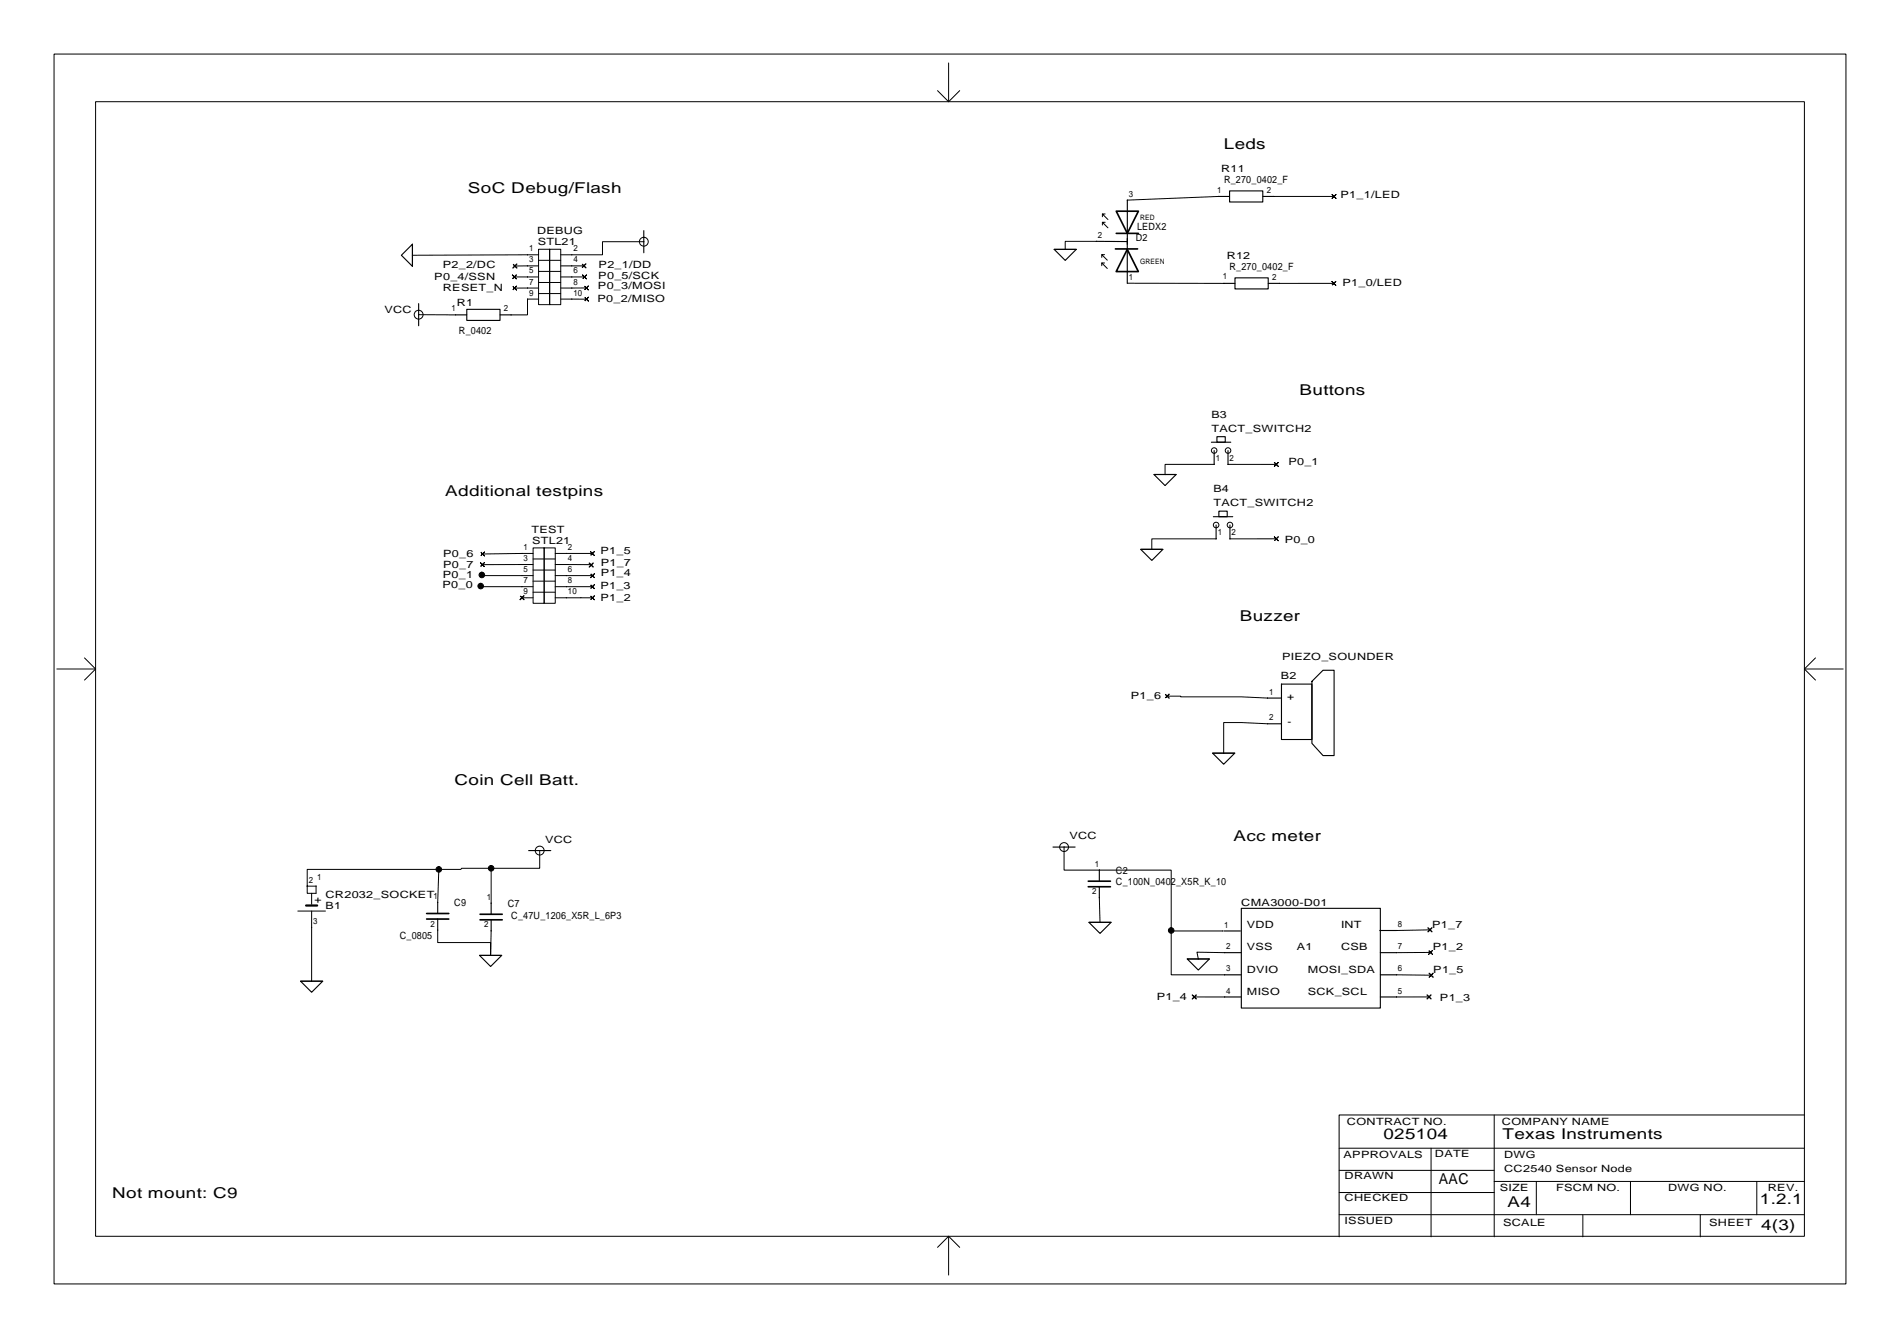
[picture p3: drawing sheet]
<svg xmlns="http://www.w3.org/2000/svg" width="436mm" height="307mm" viewBox="0 0 436 307" stroke-linecap="round" stroke-linejoin="round" font-family="sans-serif">
<g fill="none" stroke="#000" stroke-width=".23">
<path d="M12.4 12.4h410.8v281.9h-410.8zM217.5 14.4v8.9M21.9 23.3h391.8v260.1h-391.8zM215 20.8l2.5 2.5M220 20.8l-2.5 2.5M123.5 57.1h2.5v12.7h-2.5zM123.5 58.4l-28.9 .1M123.5 59.7h5.1M126 57.1h2.6v12.7h-2.6zM147.6 55.4h-9.5v3h-9.5M251.4 55.3h-7.2v1.9M252.6 58.4v.6"/>
<path d="M252.8 49.1v.6M252.8 51v.6M253.2 58.4h-.6l1.3 1.2M253.4 49.1h-.6l1.2 1.2M253.4 51h-.6l1.2 1.2M279.4 45l-20.9 .9M292.1 45h13.8M305.4 44.6l.5 .4 .4-.4-.4 .4 .4 .5-.4-.5-.5 .5 .5-.5zM96 72.1l8.5 .1M117.5 63l.4 .5 .5-.5-.5 .5 .5 .4-.5-.4-.4 .4 .4-.4zM117.5 65.6l.5 .4 .4-.4-.4 .4 .4 .5-.4-.5-.5 .5 .5-.5zM117.6 60.5l.5 .5 .4-.5-.4 .5 .4 .4-.4-.4-.5 .4 .5-.4z"/>
<path d="M117.9 63.5h5.6M123.5 68.6h-2.6v3.6h-3.7M123.5 66h-5.5M123.5 60.9l-5.4 .1M123.5 62.2h5.1M123.5 64.8h5.1M123.5 67.3h5.1M128.6 68.6h5.9M128.6 60.9h5.3M133.4 60.5l.5 .4 .4-.4-.4 .4 .4 .5-.4-.5-.5 .5 .5-.5zM133.6 63l.4 .5 .5-.5-.5 .5 .5 .4-.5-.4-.4 .4 .4-.4zM134 65.6l.4 .4 .5-.4-.5 .4 .5 .5-.5-.5-.4 .5 .4-.5z"/>
<path d="M134 63.5h-5.4M134 68.1l.5 .5 .4-.5-.4 .5 .4 .4-.4-.4-.5 .4 .5-.4zM134.4 66h-5.8M252.6 60.3v.6M253.2 60.3h-.6l1.3 1.3M258.5 64.9l22.1 .1M305.4 64.5l.4 .5 .5-.5-.5 .5 .5 .4-.5-.4-.4 .4 .4-.4zM305.8 65h-12.5M278.4 106.5h-11.3v2.3M281.6 106.5h11M292.2 106l.4 .5 .5-.5-.5 .5 .5 .4-.5-.4-.4 .4 .4-.4zM110.2 129l.4 .4 .5-.4-.5 .4 .5 .5-.5-.5-.4 .5 .4-.5z"/>
<path d="M110.2 126.5l.5 .5 .4-.5-.4 .5 .4 .4-.4-.4-.5 .4 .5-.4zM110.2 134.4v.1h12M110.5 131.8l-.1 .2h11.8M119.2 136.6l.5 .4 .4-.4-.4 .4 .4 .5-.4-.5-.5 .5 .5-.5zM119.7 137h2.5M122.2 125.6h2.6v12.7h-2.6zM122.2 129.4h-11.6M122.2 126.9l-11.5 .1M122.2 128.1h5.1M122.2 130.7h5.1M122.2 133.2h5.1M122.2 135.8h5.1"/>
<path d="M124.8 125.6h2.5v12.7h-2.5zM127.3 137h8.5M127.3 132h8.5M127.3 129.4l8.2 .1M127.3 126.9h8.5M127.3 134.5h8.5M135.1 129.1l.4 .4 .5-.4-.5 .4 .5 .5-.5-.5-.4 .5 .4-.5zM135.4 136.6l.4 .4 .5-.4-.5 .4 .5 .5-.5-.5-.4 .5 .4-.5zM135.4 126.4l.4 .5 .5-.5-.5 .5 .5 .4-.5-.4-.4 .4 .4-.4zM135.4 134l.4 .5 .5-.5-.5 .5 .5 .4-.5-.4-.4 .4 .4-.4zM135.4 131.5l.4 .5 .5-.5-.5 .5 .5 .4-.5-.4-.4 .4 .4-.4zM278.8 123.5h-14.7v2.4"/>
<path d="M292.2 123.1l.4 .4 .5-.4-.5 .4 .5 .5-.5-.5-.4 .5 .4-.5zM292.6 123.5h-10.6M13 153.4h8.9M19.4 150.8l2.5 2.6M21.9 153.4l-2.5 2.5M267.2 159.1l.4 .5 .4-.5-.4 .5 .4 .4-.4-.4-.4 .4 .4-.4zM267.6 159.6h3.1v.2h14l5.9 .2M413.7 153.4l2.6 2.5M413.7 153.4h8.9M416.3 150.8l-2.6 2.6M290.6 165.9l-10-.3v7.1M100.6 199.3h-30.2v3.8"/>
<path d="M100.6 199.3l-.2 7.6M112.6 199h-6.8l-.1 .3h-5.1M112.6 199v8M123.7 195v4h-11.1M244 194.2v5.3h24.5v13.8M68.3 208.9h6.3M70.4 203.1v1.7h1.1M70.4 203.1h2.1v1.7h-1M71.5 204.8v2.5M71.5 208.9v16M100.4 213.2v2.9h12.1v2.9l.1-5.6M252.1 205.8l.1 5.6"/>
<path d="M268.5 213.3v10.2h12.3M268.5 213.3v.1h11.8M280.8 218.4l-6.4-.1 .3 1.5M327.4 212.7l.5 .5 .4-.5-.4 .5 .4 .4-.4-.4-.5 .4 .5-.4zM327.5 217.9l.5 .4 .4-.4-.4 .4 .4 .5-.4-.5-.5 .5 .5-.5zM327.9 213.2l-7.7 .1M328 218.3l-7.8 .1M273.4 228.1l.4 .4 .5-.4-.5 .4 .5 .5-.5-.5-.4 .5 .4-.5zM273.8 228.5h7M320.2 223.5l7.9 .1M327.2 228.1l.4 .4 .5-.4-.5 .4 .5 .5-.5-.5-.4 .5 .4-.5zM327.6 228.5h-7.4"/>
<path d="M327.7 223.1l.4 .5 .5-.5-.5 .5 .5 .4-.5-.4-.4 .4 .4-.4zM342.6 255.6v27.9M413.7 255.6h-106.7v27.9M307 273.4h35.6M307 268.3h35.6M307 278.5h106.7M307 263.2h106.7M328.1 263.2v20.3M342.6 270.8h71.1M352.2 270.8v7.7M362.9 278.5v5M373.8 270.8v7.7"/>
<path d="M389.8 278.5v5M402.8 270.8v7.7M217.5 283.4v8.9M217.5 283.4l-2.5 2.6M217.5 283.4l2.5 2.6"/>
<circle cx="147.6" cy="55.4" r="1.02"/>
<circle cx="96" cy="72.1" r="1.02"/>
<circle cx="278.4" cy="103.3" r=".64"/>
<circle cx="281.6" cy="103.3" r=".64"/>
<circle cx="278.8" cy="120.4" r=".64"/>
<circle cx="282" cy="120.4" r=".64"/>
<circle cx="123.7" cy="195" r="1.02"/>
<circle cx="244" cy="194.2" r="1.02"/>
</g>
<g fill="#000" stroke="#000" stroke-width=".23">
<circle cx="94.6" cy="58.5" r=".01"/>
<circle cx="120.9" cy="58.4" r=".01"/>
<circle cx="131.1" cy="58.4" r=".01"/>
<circle cx="147.6" cy="55.4" r=".01"/>
<circle cx="244.2" cy="57.2" r=".01"/>
<circle cx="251.4" cy="55.3" r=".01"/>
<circle cx="258.5" cy="45.9" r=".01"/>
<circle cx="279.4" cy="45" r=".01"/>
<circle cx="292.1" cy="45" r=".01"/>
<circle cx="96" cy="72.1" r=".01"/>
<circle cx="104.5" cy="72.2" r=".01"/>
<circle cx="117.2" cy="72.2" r=".01"/>
<circle cx="120.9" cy="63.5" r=".01"/>
<circle cx="120.9" cy="60.9" r=".01"/>
<circle cx="120.9" cy="68.6" r=".01"/>
<circle cx="120.9" cy="66" r=".01"/>
<circle cx="131.1" cy="66" r=".01"/>
<circle cx="131.1" cy="68.6" r=".01"/>
<circle cx="131.1" cy="60.9" r=".01"/>
<circle cx="131.1" cy="63.5" r=".01"/>
<circle cx="258.5" cy="64.9" r=".01"/>
<circle cx="280.6" cy="65" r=".01"/>
<circle cx="293.3" cy="65" r=".01"/>
<circle cx="267.1" cy="108.8" r=".01"/>
<circle cx="278.4" cy="106.5" r=".01"/>
<circle cx="281.6" cy="106.5" r=".01"/>
<circle cx="110.2" cy="134.4" r=".64"/>
<circle cx="110.5" cy="131.8" r=".64"/>
<circle cx="119.7" cy="129.4" r=".01"/>
<circle cx="119.7" cy="132" r=".01"/>
<circle cx="119.7" cy="126.9" r=".01"/>
<circle cx="119.7" cy="134.5" r=".01"/>
<circle cx="129.8" cy="137" r=".01"/>
<circle cx="129.8" cy="132" r=".01"/>
<circle cx="129.8" cy="126.9" r=".01"/>
<circle cx="129.8" cy="129.4" r=".01"/>
<circle cx="129.8" cy="134.5" r=".01"/>
<circle cx="264.1" cy="125.9" r=".01"/>
<circle cx="278.8" cy="123.5" r=".01"/>
<circle cx="282" cy="123.5" r=".01"/>
<circle cx="280.6" cy="172.7" r=".01"/>
<circle cx="290.6" cy="165.9" r=".01"/>
<circle cx="290.6" cy="160" r=".01"/>
<circle cx="100.6" cy="199.3" r=".64"/>
<circle cx="112.6" cy="199" r=".64"/>
<circle cx="123.7" cy="195" r=".01"/>
<circle cx="244" cy="194.2" r=".01"/>
<circle cx="252.1" cy="199.5" r=".01"/>
<circle cx="70.4" cy="203.1" r=".01"/>
<circle cx="71.5" cy="212.7" r=".01"/>
<circle cx="72.5" cy="203.1" r=".01"/>
<circle cx="100.4" cy="206.9" r=".01"/>
<circle cx="100.4" cy="213.2" r=".01"/>
<circle cx="112.5" cy="219" r=".01"/>
<circle cx="112.6" cy="213.4" r=".01"/>
<circle cx="112.6" cy="207" r=".01"/>
<circle cx="252.1" cy="205.8" r=".01"/>
<circle cx="252.2" cy="211.4" r=".01"/>
<circle cx="268.5" cy="213.3" r=".64"/>
<circle cx="274.7" cy="219.8" r=".01"/>
<circle cx="280.3" cy="213.4" r=".01"/>
<circle cx="280.8" cy="218.4" r=".01"/>
<circle cx="320.2" cy="218.4" r=".01"/>
<circle cx="320.2" cy="213.3" r=".01"/>
<circle cx="71.5" cy="224.9" r=".01"/>
<circle cx="280.8" cy="223.5" r=".01"/>
<circle cx="280.8" cy="228.5" r=".01"/>
<circle cx="320.2" cy="228.5" r=".01"/>
<circle cx="320.2" cy="223.5" r=".01"/>
</g>
<g fill="none" stroke="#000" stroke-width=".25">
<path d="M92 58.5l2.6-2.5v5.1zM94.6 56v5.1M147.6 52.9v5.1M241.7 57.2h5.1l-2.6 2.5zM241.7 57.2h5.1M251.4 55.3l7.1 .1M258.5 45.9v18.9M279.4 45h2.5M281.9 43.8h7.6v2.5h-7.6zM289.5 45h2.6M96 69.6v5.1M104.5 72.2h2.5"/>
<path d="M107 70.9h7.6v2.6h-7.6zM114.6 72.2h2.6M280.6 65h2.6M283.2 63.7h7.6v2.5h-7.6zM290.8 65h2.5M264.6 108.8h5.1l-2.6 2.5zM264.6 108.8h5.1M277.7 101.4h4.5M278.2 118.5h4.4M278.4 103.3v3.2M279 100.1h1.9v1.3h-1.9zM279.5 117.2h1.9v1.3h-1.9z"/>
<path d="M281.6 103.3v3.2M261.5 125.9h5.1l-2.5 2.6zM261.5 125.9h5.1M278.8 120.4v3.1M282 120.4v3.1M293.8 156.8h7v12.7h-7zM300.8 156.2l2.5-2.5h2.6v19.5h-2.6l-2.5-2.8zM278 172.7h5.1l-2.5 2.5zM278 172.7h5.1M290.6 160h3.2M290.7 165.9h3.1M121.2 195h5.1"/>
<path d="M241.4 194.2h5.1M252.1 199.5v2.5M100.4 206.9v2.5M100.4 210.7v2.5M109.9 219h5.1l-2.5 2.6zM109.9 219h5.1M112.6 207v2.6M112.6 210.9v2.5M249.7 211.4h5l-2.5 2.6zM249.7 211.4h5M252.1 203.3v2.5M272.2 219.8h5.1l-2.6 2.6z"/>
<path d="M272.2 219.8h5.1M280.6 213.4h3.8M280.8 218.4h3.8M284.6 208.2h31.9v22.9h-31.9zM316.4 213.3h3.8M316.5 218.4h3.7M68.9 224.9h5.1l-2.5 2.6zM68.9 224.9h5.1M280.8 228.5h3.8M280.8 223.5h3.8M316.5 228.5h3.7M316.5 223.5h3.7"/>
</g>
<path d="M255.7 57.1h5.1M255.9 48.4h5.1l-2.5 5.1zM255.9 53.5h5.1M258.5 57.2l2.5 5.1h-5.1zM97.8 209.4h5.1M97.8 210.7h5.1M110.1 209.6h5M110.1 210.9h5M249.5 202h5.1M249.5 203.3h5.1" fill="none" stroke="#000" stroke-width=".38"/>
<path d="M70.2 207.6h2.5" fill="none" stroke="#000" stroke-width=".51"/>
<g font-size="3.4">
<text x="280.6" y="34.3">Leds</text>
<text x="107.3" y="44.2">SoC Debug/Flash</text>
<text x="298" y="90.6">Buttons</text>
<text x="102.1" y="113.7">Additional testpins</text>
<text x="284.3" y="142.5">Buzzer</text>
<text x="104.2" y="179.9">Coin Cell Batt.</text>
<text x="282.8" y="192.7">Acc meter</text>
<text x="317.2" y="261.2">025104</text>
<text x="344.5" y="261.2">Texas Instruments</text>
<text x="25.7" y="274.5">Not mount: C9</text>
<text x="329.9" y="271.4">AAC</text>
<text x="403.5" y="275.9">1.2.1</text>
<text x="345.6" y="276.7">A4</text>
<text x="403.8" y="282">4(3)</text>
</g>
<g font-size="2.3">
<text x="280" y="39.5">R11</text>
<text x="280.6" y="42">R_270_0402_F</text>
<text x="307.4" y="45.5">P1_1/LED</text>
<text x="123.1" y="53.7">DEBUG</text>
<text x="260.7" y="52.7">LEDX2</text>
<text x="123.3" y="56.1">STL21</text>
<text x="260.4" y="55.3">D2</text>
<text x="281.2" y="59.4">R12</text>
<text x="99.6" y="64.2">P0_4/SSN</text>
<text x="101.5" y="61.4">P2_2/DC</text>
<text x="137.2" y="64">P0_5/SCK</text>
<text x="137.3" y="61.3">P2_1/DD</text>
<text x="281.9" y="61.9">R_270_0402_F</text>
<text x="307.8" y="65.6">P1_0/LED</text>
<text x="88.1" y="71.7">VCC</text>
<text x="101.5" y="66.7">RESET_N</text>
<text x="104.7" y="70.2">R1</text>
<text x="137" y="69.2">P0_2/MISO</text>
<text x="137.1" y="66.3">P0_3/MOSI</text>
<text x="105.2" y="76.5">R_0402</text>
<text x="277.7" y="95.8">B3</text>
<text x="277.7" y="99">TACT_SWITCH2</text>
<text x="295.4" y="106.7">P0_1</text>
<text x="278.2" y="112.9">B4</text>
<text x="278.2" y="116">TACT_SWITCH2</text>
<text x="121.9" y="122.2">TEST</text>
<text x="122" y="124.6">STL21</text>
<text x="294.6" y="124.4">P0_0</text>
<text x="101.6" y="127.8">P0_6</text>
<text x="101.6" y="130.2">P0_7</text>
<text x="137.7" y="126.9">P1_5</text>
<text x="137.7" y="129.7">P1_7</text>
<text x="101.5" y="134.9">P0_0</text>
<text x="101.5" y="132.4">P0_1</text>
<text x="137.7" y="135.1">P1_3</text>
<text x="137.7" y="137.9">P1_2</text>
<text x="137.7" y="132.1">P1_4</text>
<text x="293.7" y="155.7">B2</text>
<text x="293.9" y="151.4">PIEZO_SOUNDER</text>
<text x="259.3" y="160.3">P1_6</text>
<text x="295.1" y="160.5">+</text>
<text x="295.2" y="166.1">-</text>
<text x="125" y="193.2">VCC</text>
<text x="245.2" y="192.4">VCC</text>
<text x="255.9" y="200.3">C2</text>
<text x="255.9" y="202.8">C_100N_0402_X5R_K_10</text>
<text x="72.1" y="207.1">+</text>
<text x="74.6" y="208.4">B1</text>
<text x="74.6" y="205.8">CR2032_SOCKET</text>
<text x="104.2" y="207.7">C9</text>
<text x="116.4" y="207.9">C7</text>
<text x="284.6" y="207.7">CMA3000-D01</text>
<text x="91.7" y="215.3">C_0805</text>
<text x="117.2" y="210.7">C_47U_1206_X5R_L_6P3</text>
<text x="285.9" y="212.8">VDD</text>
<text x="307.5" y="212.8">INT</text>
<text x="328.4" y="212.7">P1_7</text>
<text x="285.9" y="217.9">VSS</text>
<text x="297.3" y="217.9">A1</text>
<text x="307.5" y="217.9">CSB</text>
<text x="328.5" y="217.8">P1_2</text>
<text x="285.9" y="223">DVIO</text>
<text x="299.8" y="223">MOSI_SDA</text>
<text x="328.6" y="223.1">P1_5</text>
<text x="265.2" y="229.2">P1_4</text>
<text x="285.9" y="228.1">MISO</text>
<text x="299.8" y="228.1">SCK_SCL</text>
<text x="330.2" y="229.6">P1_3</text>
<text x="308.8" y="257.9">CONTRACT NO.</text>
<text x="344.4" y="257.9">COMPANY NAME</text>
<text x="308" y="265.4">APPROVALS</text>
<text x="329" y="265.3">DATE</text>
<text x="344.9" y="265.5">DWG</text>
<text x="344.9" y="268.6">CC2540 Sensor Node</text>
<text x="308.3" y="270.3">DRAWN</text>
<text x="308.3" y="275.4">CHECKED</text>
<text x="343.9" y="273">SIZE</text>
<text x="356.8" y="273">FSCM NO.</text>
<text x="382.4" y="273">DWG NO.</text>
<text x="405.3" y="273">REV.</text>
<text x="308.3" y="280.5">ISSUED</text>
<text x="344.6" y="281">SCALE</text>
<text x="391.9" y="281">SHEET</text>
</g>
<g font-size="2">
<text x="258.8" y="45.1">3</text>
<text x="279.1" y="44.1">1</text>
<text x="290.4" y="44.2">2</text>
<text x="121.3" y="57.6">1</text>
<text x="131.5" y="57.6">2</text>
<text x="251.7" y="54.5">2</text>
<text x="121.3" y="60.2">3</text>
<text x="121.3" y="62.7">5</text>
<text x="121.3" y="65.2">7</text>
<text x="131.5" y="60.2">4</text>
<text x="131.5" y="62.7">6</text>
<text x="131.5" y="65.2">8</text>
<text x="258.8" y="64.1">1</text>
<text x="280.3" y="64.1">1</text>
<text x="291.7" y="64.2">2</text>
<text x="103.5" y="71.4">1</text>
<text x="115.6" y="71.4">2</text>
<text x="121.3" y="67.8">9</text>
<text x="131.5" y="67.8">10</text>
<text x="278.7" y="105.7">1</text>
<text x="281.9" y="105.7">2</text>
<text x="279.2" y="122.7">1</text>
<text x="282.4" y="122.7">2</text>
<text x="120" y="126.1">1</text>
<text x="120" y="128.6">3</text>
<text x="120" y="131.2">5</text>
<text x="130.2" y="126.1">2</text>
<text x="130.2" y="128.6">4</text>
<text x="130.2" y="131.2">6</text>
<text x="120" y="133.7">7</text>
<text x="120" y="136.2">9</text>
<text x="130.2" y="133.7">8</text>
<text x="130.2" y="136.2">10</text>
<text x="291" y="159.2">1</text>
<text x="291" y="165.1">2</text>
<text x="70.8" y="202.3">2</text>
<text x="72.7" y="201.6">1</text>
<text x="251.1" y="198.7">1</text>
<text x="99.4" y="206.1">1</text>
<text x="111.6" y="206.3">1</text>
<text x="250.4" y="205">2</text>
<text x="71.8" y="211.9">3</text>
<text x="98.7" y="212.4">2</text>
<text x="111" y="212.6">2</text>
<text x="280.7" y="212.6">1</text>
<text x="320.5" y="212.5">8</text>
<text x="281.2" y="217.6">2</text>
<text x="320.5" y="217.6">7</text>
<text x="281.2" y="222.7">3</text>
<text x="281.2" y="227.8">4</text>
<text x="320.5" y="227.8">5</text>
<text x="320.5" y="222.7">6</text>
</g>
<g font-size="1.7">
<text x="261.4" y="50.4">RED</text>
<text x="261.4" y="60.6">GREEN</text>
</g>
</svg>
